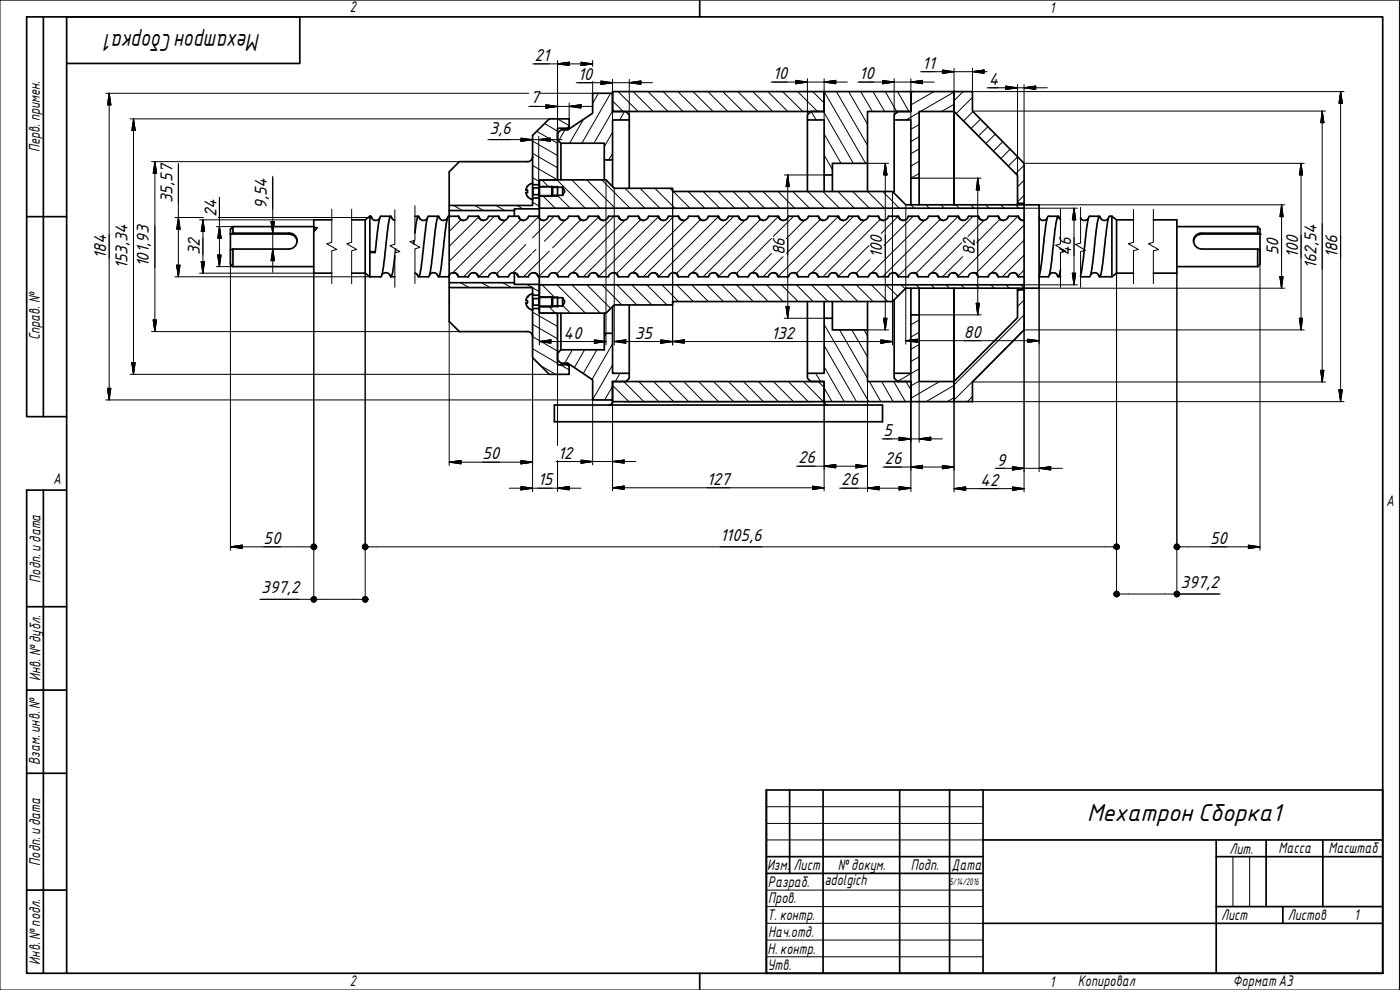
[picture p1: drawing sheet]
<svg xmlns="http://www.w3.org/2000/svg" width="420mm" height="297mm" viewBox="0 0 420 297" stroke-linecap="round" stroke-linejoin="round" font-family="sans-serif">
<path d="M160 56.4v2M161.7 56.4v2M161.9 55.9h3.7l.3 .3M165.9 58.7l-.3 .2h-3.7M86.7 70v.2M360.7 70v.2M160 89.6v2M161.7 89.6v2M187 120.5h57.2" fill="none" stroke="#000" stroke-width=".38"/>
<g fill="none" stroke="#000" stroke-width=".51">
<path d="M170.4 38.5v.5M170.8 38v.7M177.9 28h5.9v5.5h4l1 1v1.5h-5v12h-2.4v-5h-13.1l-1-1v-2l1-1h2.1l7.5-5zM183.8 27.5h63.5v6h-63.5zM188.8 36v20.5M242.3 36v21.5M247.3 27.5h26.1v6h-13.1v15.5h-10.5v3.5h-2.5v-16.5h-5v-1.5l1-1h4zM268.4 36v22M273.4 27.5h12.9v6h-10.5v20h-2.4v-17.5h-5v-1.5l1-1h4zM286.3 27.5h5.5v5.8l15.5 15.7v12h-1.9v-8.4l-19.1-19.1zM286.3 33.5v28M158.3 55.8l-.5 1.2h.5v.8h-.5l.5 1.2"/>
<path d="M159.8 54.9v-14.3l5-4.9h6v2.3l-.4 .5h-3.1v15.5h-5.4v1.4h-2.1M159.8 59.4h2.1v3.3h-7.5v.5h-19.6M159.8 59.9v1.7h-25v1.6M159.8 47a1.52 1.52 0 0 1-1.4 1.5M165.6 55.9v3M165.9 58.6h2.9M167.3 55.9v3M168.3 43v11M168.8 56.2l.4 .7a1.25 1.25 0 0 1-.4 1.7M168.8 56.2h-2.9v2.5M168.8 56.2v2.4M181.4 48v6"/>
<path d="M183.8 48v8M247.3 52.5v5M249.8 52.5v5M260.3 49v8.5M273.4 53.5v8M275.8 53.5v8M69.2 70.2h17.5a2.4 2.4 0 0 1 2.5 2.2M69.9 80h24.3M69.9 68h24.3M69.9 74.7l-.7 .3M69.9 68l-.7 .8v10.4l.7 .8M69.9 68v2"/>
<path d="M69.9 74.7v5.3M86.7 70a2.38 2.38 0 0 1 2.5 2.3 2.38 2.38 0 0 1-2.5 2.4h-16.8M94.2 68.3h.9l-.9 1.1zM94.2 69.4v12.6h5.4M99.6 66h-5.4v2.3M105.5 66h4.1M109.6 66v16M111 65.3l.3-.4 .3 .6M111 75.5l1.6 .2M111 64.9h.3M111 75.7h1.6M111 64.9v18.1"/>
<path d="M111 64.9l-1.4 1.1M111.6 65.5a1.3 1.3 0 0 0 2.3 0M117.3 64.9h-3a12.3 12.3 0 0 0-1.1 5l-.6 5.8M117.6 65.5l-.3-.6a8.7 8.7 0 0 0-1 4.6l-.2 1.8a69.7 69.7 0 0 1-1.7 11.7h-3.4M117.6 65.5l.4 .5 .5 .1M118.5 76.6l-.5 4a3.2 3.2 0 0 1-.8 2.4l-.2-.6M118.7 74.7l-.1 1.2M124.3 72.2l-.2 1M124.5 64.9h1.1M125.9 65.5l-.2-.6h-.2l-.5 1.3-.5 3.8M125.9 65.5a1.35 1.35 0 0 0 2.4 0M131.6 64.9h-3l-.2 .2-.4 1.7-.6 4a80 80 0 0 1-1.6 12.1l-.3 .1-.3-.6"/>
<path d="M131.9 65.5a1.35 1.35 0 0 0 2.3 0M132 65.5l-.4-.6a4 4 0 0 0-.8 3l-1.3 11.1-.6 3.6-.2 .4h-3.1M134.8 63.2v21.6M137.6 64.9a1.51 1.51 0 0 0 1.5 1.3 1.51 1.51 0 0 0 1.5-1.3h3M137.6 64.9h-3a18.1 18.1 0 0 0-1.3 6.8l-1 9.1-.6 2.2h-.3l-.1-.6M137.6 64.9l.3 .6M137.9 65.5l.4 .4 .8 .3M143.6 64.9a1.55 1.55 0 0 0 1.5 1.3 1.55 1.55 0 0 0 1.5-1.3h3M143.6 64.9l.4 .6M143.9 65.5l.6 .5 .6 .2M149.6 64.9a1.51 1.51 0 0 0 1.5 1.3 1.51 1.51 0 0 0 1.5-1.3h3M149.6 64.9l.3 .6"/>
<path d="M149.9 65.5l.4 .4 .8 .3M154.4 63.2v1.7M155.6 64.9a1.55 1.55 0 0 0 1.5 1.3 1.55 1.55 0 0 0 1.5-1.3h3M155.6 64.9l.4 .6M155.9 65.5l.6 .5 .6 .2M161.6 64.9a1.51 1.51 0 0 0 1.5 1.3 1.51 1.51 0 0 0 1.5-1.3h3M161.6 64.9l.3 .6M161.9 62.7v2.5M161.9 65.5l.4 .4 .8 .3M167.6 64.9a1.55 1.55 0 0 0 1.5 1.3 1.55 1.55 0 0 0 1.5-1.3h2.9M167.6 64.9l.4 .6M167.9 65.5l.6 .5 .6 .2"/>
<path d="M173.5 64.9a1.55 1.55 0 0 0 1.6 1.3 1.55 1.55 0 0 0 1.5-1.3h3M173.5 64.9l.4 .6M173.9 65.5l.4 .4 .8 .3M179.6 64.9a1.55 1.55 0 0 0 1.5 1.3 1.55 1.55 0 0 0 1.5-1.3h2.9M179.6 64.9l.4 .6M179.9 65.5l.6 .5 .6 .2M185.5 64.9a1.55 1.55 0 0 0 1.6 1.3 1.55 1.55 0 0 0 1.5-1.3h3M185.5 64.9l.4 .6M185.9 65.5l.4 .4 .8 .3M191.6 64.9a1.55 1.55 0 0 0 1.5 1.3 1.55 1.55 0 0 0 1.5-1.3h2.9M191.6 64.9l.4 .6M191.9 65.5l.6 .5 .6 .2"/>
<path d="M197.5 64.9a1.55 1.55 0 0 0 1.6 1.3 1.55 1.55 0 0 0 1.5-1.3h3M197.5 64.9l.4 .6M197.9 65.5l.4 .4 .8 .3M203.6 64.9a1.55 1.55 0 0 0 1.5 1.3 1.55 1.55 0 0 0 1.5-1.3h2.9M203.6 64.9l.4 .6M203.9 65.5l.6 .5 .6 .2M209.5 64.9a1.55 1.55 0 0 0 1.6 1.3 1.55 1.55 0 0 0 1.5-1.3h3M209.5 64.9l.4 .6M209.9 65.5l.4 .4 .8 .3M215.6 64.9a1.55 1.55 0 0 0 1.5 1.3 1.55 1.55 0 0 0 1.5-1.3h3M215.6 64.9l.4 .6M215.9 65.5l.6 .5 .6 .2"/>
<path d="M221.6 64.9a1.55 1.55 0 0 0 1.5 1.3 1.55 1.55 0 0 0 1.5-1.3h3M221.6 64.9l.3 .6M221.9 65.5l.4 .4 .8 .3M227.6 64.9a1.55 1.55 0 0 0 1.5 1.3 1.55 1.55 0 0 0 1.5-1.3h3M227.6 64.9l.4 .6M227.9 65.5l.6 .5 .6 .2M233.6 64.9a1.55 1.55 0 0 0 1.5 1.3 1.55 1.55 0 0 0 1.5-1.3h3M233.6 64.9l.3 .6M233.9 65.5l.4 .4 .8 .3M239.6 64.9a1.55 1.55 0 0 0 1.5 1.3 1.55 1.55 0 0 0 1.5-1.3h3M239.6 64.9l.4 .6M239.9 65.5l.6 .5 .6 .2"/>
<path d="M245.6 64.9a1.55 1.55 0 0 0 1.5 1.3 1.55 1.55 0 0 0 1.5-1.3h3M245.6 64.9l.3 .6M245.9 65.5l.4 .4 .8 .3M251.6 64.9a1.55 1.55 0 0 0 1.5 1.3 1.55 1.55 0 0 0 1.5-1.3h3M251.6 64.9l.4 .6M251.9 65.5l.6 .5 .6 .2M257.6 64.9a1.55 1.55 0 0 0 1.5 1.3 1.55 1.55 0 0 0 1.5-1.3h3M257.6 64.9l.3 .6M257.9 65.5l.4 .4 .8 .3M263.6 64.9a1.55 1.55 0 0 0 1.5 1.3 1.55 1.55 0 0 0 1.5-1.3h3M263.6 64.9l.3 .6M263.9 65.5l.6 .5 .6 .2"/>
<path d="M269.6 64.9a1.55 1.55 0 0 0 1.5 1.3 1.55 1.55 0 0 0 1.5-1.3h3M269.6 64.9l.3 .6M269.9 65.5l.4 .4 .8 .3M275.6 64.9a1.55 1.55 0 0 0 1.5 1.3 1.55 1.55 0 0 0 1.5-1.3h3M275.6 64.9l.3 .6M275.9 65.5l.6 .5 .6 .2M281.6 64.9a1.55 1.55 0 0 0 1.5 1.3 1.55 1.55 0 0 0 1.5-1.3h3M281.6 64.9l.3 .6M281.9 65.5l.4 .4 .8 .3M287.6 64.9a1.55 1.55 0 0 0 1.5 1.3 1.55 1.55 0 0 0 1.5-1.3h3M287.6 64.9l.3 .6M287.9 65.5l.4 .4 .8 .3"/>
<path d="M293.6 64.9a1.55 1.55 0 0 0 1.5 1.3 1.55 1.55 0 0 0 1.5-1.3h3M293.6 64.9l.3 .6M293.9 65.5l.4 .4 .8 .3M299.6 64.9a1.55 1.55 0 0 0 1.5 1.3 1.55 1.55 0 0 0 1.5-1.3h3M299.6 64.9l.3 .6M299.9 65.5l.4 .4 .8 .3M305.4 61v.5M305.6 64.9a1.67 1.67 0 0 0 1.7 1.3M305.6 64.9l.3 .6M305.9 65.5l.4 .4 .8 .3M307.3 62.5h-145.4v-8.5h20l2.4 2.5h17.6v1h65.9l4 4h40v25h-40l-4 4h-65.9v1h-17.6l-2.4 2.5h-20v-8.5h145.4M307.3 61v26"/>
<path d="M311.8 65.2l.1 .3M311.9 65.5a1.35 1.35 0 0 0 2.4 0M317.6 64.9h-3a7.7 7.7 0 0 0-.9 4.2l-1.2 10.1-.7 3.6M317.9 65.5l-.3-.6a4 4 0 0 0-.8 3l-.3 2.4a76.6 76.6 0 0 1-1.8 12.7h-2.9M317.9 65.5l.4 .4M319 74.9v.7M324.3 65.5a1.35 1.35 0 0 0 2.3 0M325.4 75.2l-1.1 7.5M329.9 64.9h-2.9a11.2 11.2 0 0 0-1.1 5.3l-.5 4.7M330.3 65.5l-.3-.6a4 4 0 0 0-.8 3l-.3 2.4a76.6 76.6 0 0 1-1.8 12.7h-2.8M330.3 65.5a1.3 1.3 0 0 0 2.3 0M333.7 64.9h-.7a11.4 11.4 0 0 0-1 4.9l-.1 1a67.9 67.9 0 0 1-1.8 12.1l-.3 .1-.2-.6"/>
<path d="M333.7 64.9l1.4 1.1v16l-1.4 1M333.7 64.9v18.1M335.1 66h5.1M346.1 66h7.1v16h-7.1M353.2 80h24.2M353.2 68h24.2M360.7 70a2.38 2.38 0 0 0-2.5 2.3 2.38 2.38 0 0 0 2.5 2.4h16.7M360.7 70.2a2.4 2.4 0 0 0-2.5 2.2M377.4 74.7l.7 .3v4.2l-.7 .8M377.4 68v2M377.4 74.7v5.3M377.4 68l.7 .8v1.4"/>
<path d="M105.5 82h4.1M109.6 82l1.4 1M114.6 82.4a1.42 1.42 0 0 1 2.4 .1M117.3 83h1.2M124.5 81.9l.8 .6M129 82.4a1.37 1.37 0 0 1 2.3 .1M134.8 82.5a1.55 1.55 0 0 1 1.6-.7 1.55 1.55 0 0 1 1.2 1.2M134.8 82.7l-.2 .3h-3M134.8 86.3h25v1.8M136.1 81.8l.6 .1 .6 .6M137.2 82.4l.4 .6M137.6 83h3a1.57 1.57 0 0 1 1.5-1.2 1.57 1.57 0 0 1 1.5 1.2"/>
<path d="M142.1 81.8l.8 .2 .4 .5M143.3 82.4l.3 .6M143.6 83h3a1.57 1.57 0 0 1 1.5-1.2 1.57 1.57 0 0 1 1.5 1.2M148.1 81.8l.6 .1 .6 .6M149.2 82.4l.4 .6M149.6 83h3a1.57 1.57 0 0 1 1.5-1.2 1.57 1.57 0 0 1 1.5 1.2M154.1 81.8l.8 .2 .4 .5M154.4 81.8v3M155.3 82.4l.3 .6M155.6 83h3a1.57 1.57 0 0 1 1.5-1.2 1.57 1.57 0 0 1 1.5 1.2M158.3 89l-.5 1.2h.5v.7h-.5l.5 1.2M158.4 99.5a1.52 1.52 0 0 1 1.4 1.5"/>
<path d="M159.8 92.6h2.1v1.4h5.4v15.5h3.1l.4 .5v2.3h-6l-5-5v-14.2M159.8 88.6h2.1v-3.3h-7.5v-.5h-19.6v5.7M160.1 81.8l.6 .1 .6 .6M161.2 82.4l.4 .6M161.6 83h3a1.57 1.57 0 0 1 1.5-1.2 1.57 1.57 0 0 1 1.5 1.2M161.9 83v2.3M165.6 89.1l.3 .2v2.5l-.3 .3zM165.9 89.3h2.9M165.9 91.8h2.9M166.1 81.8l.8 .2 .4 .5M167.3 82.4l.3 .6M167.3 89.1v3"/>
<path d="M167.6 83h3a1.57 1.57 0 0 1 1.5-1.2 1.57 1.57 0 0 1 1.5 1.2M168.3 94v11M168.8 89.3l.4 .7a1.04 1.04 0 0 1-.2 1.5l-.2 .3M168.8 89.3v2.5M172.1 81.8l.6 .1 .6 .6M173.2 82.4l.4 .6M173.6 83h3a1.57 1.57 0 0 1 1.5-1.2 1.57 1.57 0 0 1 1.5 1.2M178.1 81.8l.8 .2 .4 .5M179.3 82.4l.3 .6M179.6 83h3a1.57 1.57 0 0 1 1.5-1.2 1.57 1.57 0 0 1 1.5 1.2M181.4 94v6M183.8 92v8"/>
<path d="M184.1 81.8l.6 .1 .6 .6M185.2 82.4l.4 .6M185.6 83h3a1.57 1.57 0 0 1 1.5-1.2 1.57 1.57 0 0 1 1.5 1.2M188.8 91.5v20.5M190.1 81.8l.8 .2 .4 .5M191.3 82.4l.3 .6M191.6 83h3a1.57 1.57 0 0 1 1.5-1.2 1.57 1.57 0 0 1 1.5 1.2M196.1 81.8l.6 .1 .6 .6M197.2 82.4l.4 .6M197.6 83h3a1.57 1.57 0 0 1 1.5-1.2 1.57 1.57 0 0 1 1.5 1.2M202.1 81.8l.8 .2 .4 .5M203.3 82.4l.3 .6"/>
<path d="M203.6 83h3a1.57 1.57 0 0 1 1.5-1.2 1.57 1.57 0 0 1 1.5 1.2M208.1 81.8l.6 .1 .6 .6M209.2 82.4l.4 .6M209.6 83h3a1.53 1.53 0 0 1 1.5-1.2 1.53 1.53 0 0 1 1.5 1.2M214.1 81.8l.8 .2 .4 .5M215.3 82.4l.3 .6M215.6 83h3a1.57 1.57 0 0 1 1.5-1.2 1.57 1.57 0 0 1 1.5 1.2M220.1 81.8l.6 .1 .6 .6M221.2 82.4l.4 .6M221.6 83h3a1.53 1.53 0 0 1 1.5-1.2 1.53 1.53 0 0 1 1.5 1.2M226.1 81.8l.8 .2 .4 .5M227.3 82.4l.3 .6"/>
<path d="M227.6 83h3a1.57 1.57 0 0 1 1.5-1.2 1.57 1.57 0 0 1 1.5 1.2M232.1 81.8l.6 .1 .6 .6M233.2 82.4l.4 .6M233.6 83h3a1.53 1.53 0 0 1 1.5-1.2 1.53 1.53 0 0 1 1.5 1.2M238.1 81.8l.8 .2 .4 .5M239.3 82.4l.3 .6M239.6 83h3a1.57 1.57 0 0 1 1.5-1.2 1.57 1.57 0 0 1 1.5 1.2M242.3 90.5v21.5M244.1 81.8l.6 .1 .6 .6M245.2 82.4l.4 .6M245.6 83h3a1.53 1.53 0 0 1 1.5-1.2 1.53 1.53 0 0 1 1.5 1.2M247.3 95.5h2.5v3.5h10.5v15.5h13.1v6h-26.1v-6h-4l-1-1v-1.5h5z"/>
<path d="M247.3 90.5v5M249.8 90.5v5M250.1 81.8l.8 .2 .4 .5M251.3 82.4l.3 .6M251.6 83h3a1.57 1.57 0 0 1 1.5-1.2 1.57 1.57 0 0 1 1.5 1.2M256.1 81.8l.6 .1 .6 .6M257.2 82.4l.4 .6M257.6 83h3a1.53 1.53 0 0 1 1.5-1.2 1.53 1.53 0 0 1 1.5 1.2M260.3 90.5v8.5M262.1 81.8l.8 .2 .4 .5M263.3 82.4l.3 .6M263.6 83h3a1.57 1.57 0 0 1 1.5-1.2 1.57 1.57 0 0 1 1.5 1.2"/>
<path d="M268.1 81.8l.6 .1 .6 .6M268.4 90v22M269.2 82.4l.4 .6M269.6 83h3a1.53 1.53 0 0 1 1.5-1.2 1.53 1.53 0 0 1 1.5 1.2M273.4 94.5h2.4v20h10.5v6h-12.9v-6h-4l-1-1v-1.5h5zM273.4 86.5v8M274.1 81.8l.8 .2 .4 .5M275.3 82.4l.3 .6M275.6 83h3a1.57 1.57 0 0 1 1.5-1.2 1.57 1.57 0 0 1 1.5 1.2M275.8 86.5v8M280.1 81.8l.6 .1 .6 .6M281.2 82.4l.4 .6"/>
<path d="M281.6 83h3a1.53 1.53 0 0 1 1.5-1.2 1.53 1.53 0 0 1 1.5 1.2M286.1 81.8l.8 .2 .4 .5M286.3 86.5v28M287.3 82.4l.3 .6M287.6 83h3a1.57 1.57 0 0 1 1.5-1.2 1.57 1.57 0 0 1 1.5 1.2M292.1 81.8l.6 .1 .6 .6M293.2 82.4l.4 .6M293.6 83h3a1.53 1.53 0 0 1 1.5-1.2 1.53 1.53 0 0 1 1.5 1.2M298.1 81.8l.8 .2 .4 .5M299.3 82.4l.3 .6M299.6 83h3a1.57 1.57 0 0 1 1.5-1.2 1.57 1.57 0 0 1 1.5 1.2M304.1 81.8l.8 .2 .4 .5"/>
<path d="M305.2 82.4l.4 .6M305.4 87h1.9v12l-15.5 15.6v5.9h-5.5v-6l19.1-19.2zM305.4 86.5v.5M305.6 83h1.7M315 82.4a1.37 1.37 0 0 1 2.2 .1M317.6 83h.7M318.3 80.9l-.5 2.1h-.3l-.3-.6M327.3 82.4a1.42 1.42 0 0 1 2.4 .1M330 83h3.7M335.1 82h5.1M167.3 106l1-1h13.1v-5h2.4v12h5v1.5l-1 1h-4v5.5h-5.9v-6l-7.5-5h-2.1l-1-1zM170.4 109v.5"/>
<path d="M170.8 109.3v.7M183.8 114.5h63.5v6h-63.5zM166.4 121.5h98.5v5h-98.5zM247.3 120.5l.5 .8 .5 .2"/>
</g>
<g fill="none" stroke="#000" stroke-width=".51">
<path d="M158.3 59l.6 .5 1 .4M158.4 48.5h-20.5l-3.1 3v10.1M159.8 54.9v5M159.8 56.2l.3 .2M159.9 55l-.7 .2-.9 .7M160 56.4h1.7M161.6 58.4l.3 .2M161.7 58.4h-1.6l-.3 .2M161.9 56.2l-.3 .2M86.7 70h-16.8l-.7 .2M360.7 70.2h17.4v4.8M360.7 70h16.7l.7 .2"/>
<path d="M134.8 90.5v5.9l3.1 3.1h20.5M158.3 92.1l.6 .5 1 .4M159.8 88.1v5M159.8 89.4l.3 .2h1.6M159.9 88.1l-.7 .2-.9 .7M161.6 91.6l.3 .2M161.7 91.6h-1.6l-.3 .2M161.9 89.4l-.3 .2M161.9 89.1h3.7M161.9 92.1h3.7M183.8 120.5l-.3 .8-.7 .2"/>
</g>
<g fill="#000">
<circle cx="69.2" cy="70.2" r=".25"/>
<circle cx="378.1" cy="70.2" r=".25"/>
</g>
<g fill="#000">
<circle cx="158.3" cy="89" r=".25"/>
<circle cx="183.8" cy="120.5" r=".25"/>
<circle cx="247.3" cy="120.5" r=".25"/>
</g>
<path d="M161.9 55.9h5.4M161.9 58.9h5.4M161.9 56.2h4M161.9 58.6h4M161.9 89.3h4M161.9 91.7h4M165.6 89.1h1.7M165.6 92.1h1.7" fill="none" stroke="#000" stroke-width=".3"/>
<path d="M99.6 62.8v9.9l-1.6 .4 3.1 1.8-1.5 .3v9.9M105.5 62.8v9.9l-1.4 .4 3 1.8-1.6 .3v9.9M118.5 62.9v10.4l-1.5 .4 3 1.8-1.5 .4v10.3M124.5 61.7v10.4l-1.5 .4 3 1.7-1.5 .5v10.4M318.3 62.7v10.5l-1.5 .4 3 1.8-1.5 .3v10.5M324.3 62.2v10.7l-1.5 .4 3 1.8-1.5 .4v10.7M340.2 62.8v9.9l-1.6 .4 3 1.8-1.4 .3v9.9M346.1 62.8v9.9l-1.4 .4 3 1.8-1.6 .3v9.9" fill="none" stroke="#000" stroke-width=".3"/>
<path d="M20 5.1h395v286.9h-395zM210 0v5.1M210 292v5" fill="none" stroke="#000" stroke-width=".51"/>
<path d="M0 0h420v297h-420z" fill="none" stroke="#000" stroke-width=".3"/>
<g fill="none" stroke="#000" stroke-width=".51">
<path d="M230 237h185v55h-185zM237 237v25.1M247 237v55M270 237v55M285 237v55M295 237v55M230 257h65M295 252h120M365 257h50M365 252v40M380 252v20M397 252v20"/>
<path d="M230 262.1h65M295 277h120M365 272h50M385 272v5"/>
</g>
<path d="M230 242h65M230 247.1h65M230 252h65M370 257v15M375 257v15M230 267.1h65M230 272h65M230 277h65M230 282.1h65M230 287.1h65" fill="none" stroke="#000" stroke-width=".3"/>
<g fill="none" stroke="#000" stroke-width=".3">
<path d="M161.1 39.4l6.2 3.6M163.4 37.1l3.9 2.3M167.3 35.7l3.5 2M169.5 39l-1.9 3.3M175.1 35.9l-4.2 7.1M179.6 28l-1.7 3M183.3 28l-8.7 15M183.8 30.3l3.2 3.2M183.8 33.3l-5.6 9.7M183.8 39.7l-2.4 4.3M185.5 27.5l6 6M187.4 33.5l-1.4 2.5"/>
<path d="M190 27.5l6 6M194.5 27.5l6 6M199 27.5l6 6M203.5 27.5l6 6M208 27.5l6 6M212.5 27.5l5.9 6M216.9 27.5l6 6M221.4 27.5l6.1 6M225.9 27.5l6 6M230.4 27.5l6 6M234.9 27.5l6 6M239.4 27.5l6 6"/>
<path d="M243.5 33.5l1.4 2.5M243.9 27.5l3.4 3.4M247.1 33.5l9 15.5M247.3 27.5l12.5 21.5M251 27.5l9.3 16.1M254.7 27.5l5.6 9.8M258.3 27.5l3.5 6M262 27.5l3.5 6M265.7 27.5l3.4 6M269.4 27.5l3.4 6M269.9 33.5l-1.3 .7M273 27.5l.4 .6"/>
<path d="M273.9 27.5l-.5 .3M275.8 37.4l-2.4 1.4M275.8 33.7l-3.9 2.3M280.3 27.5l-6.9 4M286.3 31.3l-3.7 2.2M286.3 27.6l-10.1 5.9M289.1 27.5l-2.8 2.7M291.8 29.2l-4.8 4.9M292 33.5l-2.8 2.8M294.3 35.7l-2.9 2.9M296.5 38l-2.9 2.8M159.8 53.3l2.1 1.2"/>
<path d="M159.8 49.6l7.5 4.4M159.8 46l7.5 4.3M159.8 42.3l7.5 4.4M162.6 54l1.9 1.9M163.1 58.9l3.5 3.6M167.1 54l8.5 8.5M167.3 58.6l3.8 3.9M171.6 54l8.5 8.5M176.1 54l8.5 8.5M180.6 54l8.5 8.5M183.8 46l-1.1 2M187.6 56.5l5.9 6"/>
<path d="M192.1 56.5l6 6M196.5 56.5l6.1 6M201 56.5l.9 .8M202.1 57.5l5 5M206.5 57.5l5 5M211 57.5l5 5M215.5 57.5l5 5M220 57.5l5 5M224.5 57.5l5 5M229 57.5l5 5M233.5 57.5l5 5M237.9 57.5l5.1 5"/>
<path d="M242.4 57.5l5.1 5M247 57.5l5 5M247.3 46.5l2.5 4.3M247.3 40.2l5.1 8.8M251.5 57.5l4.9 5M255.9 57.5l5 5M260.4 57.5l5 5M264.9 57.5l5 5M275.8 52.1l-2.4 1.4M275.8 48.4l-2.4 1.4M275.8 44.7l-2.4 1.5M275.8 41l-2.4 1.5"/>
<path d="M298.7 40.2l-2.9 2.9M300.9 42.5l-2.8 2.8M303.1 44.8l-2.7 2.8M305.4 47l-2.8 2.8M307.3 54.1l-1.9 2M307.3 49.6l-2.5 2.5M307.3 58.6l-1.9 2M95.1 68.4l-.9 .9M134.9 64.9h-.1M136.1 61.6l2.6 1.6M138.3 66l-3.5 3.5M142.5 61.6l2.6 1.6"/>
<path d="M143.6 65.1l-8.8 8.8M148.4 64.9l-13.6 13.5M148.8 61.6l2.6 1.6M151.8 66l-15.9 15.8M152.8 64.9l-.3 .4M155.2 61.6l1.7 1.1M156.3 65.9l-17.2 17.1M157.8 73.4l-8.8 8.8M159.5 76.2l-5.6 5.6M159.8 60.7l2.1 1.1M160.8 74.9l-1 1M161.6 65.1l-18 17.9"/>
<path d="M161.9 62.2l.2 .3M164.8 75.4l-7.7 7.6M166.3 64.9l-6.5 6.5M169.7 66l-6.3 6.4M170.8 64.9l-.3 .3M174.3 65.9l-8.4 8.4M179.6 65.1l-18 17.9M184.3 64.9l-17.2 17.3M187.6 66l-15.8 15.8M188.8 64.9l-.3 .2M192.3 65.9l-17.2 17.1M197.6 65l-18 18"/>
<path d="M202.2 64.9l-17.2 17.2M205.5 66.1l-15.7 15.7M206.8 64.9l-.2 .2M210.2 65.9l-17.2 17.1M215.6 65l-18 18M220.2 64.9l-17.2 17.2M223.5 66.1l-15.8 15.7M224.7 64.9l-.1 .1M228.2 65.8l-17.2 17.2M231.5 76.1l-5.8 5.8M231.5 71.6l-10.5 10.5M233.6 64.9l-18 18.1"/>
<path d="M235 77l-6 6M238.2 64.9l-6.1 6M241.4 66.1l-5.4 5.5M242.6 64.9h.1M246.2 65.8l-10.2 10.2M251.6 64.9l-18 18M256.2 64.9l-17.2 17.2M259.4 66.1l-15.8 15.8M260.6 64.9h.1M260.8 73.6l-9.2 9.3M261 77.9l-4.1 4.1M264.2 65.8l-17.2 17.2"/>
<path d="M269.6 64.9l-5.1 5.1M273.4 61.5l1 1M274.1 64.9l-8.8 8.7M277.4 66.2l-15.8 15.7M277.9 61.5l1 1M282.1 65.8l-17.2 17.2M282.4 61.5l1 1M286.9 61.5l.9 1M287.6 64.9l-18 18M288.6 72.8l-9.1 9.2M288.9 77l-6.1 6M291.3 61.5l1.1 1"/>
<path d="M292 64.9l-17.1 17.1M295.3 66.2l-4.8 4.7M295.8 61.5l1.1 1M300.1 65.8l-7 7M300.4 61.5l.9 1M304.8 61.5l1 1M305.5 64.9l-18 18M307.3 76.6l-6.5 6.4M307.3 72.1l-9.9 9.9M307.3 67.5l-14.4 14.5M138.2 84.8l2.6 1.5M144.5 84.8l2.6 1.5"/>
<path d="M150.9 84.8l2.6 1.5M158.1 85.3l1.7 1M159.8 97.3l7.5 4.3M159.8 93.6l7.5 4.4M159.8 86.3l2.1 1.2M161.9 93.6l.3 .4M162.7 85.5l3.9 3.8M164.8 92.1l1.9 1.9M166.8 94l.5 .3M167.2 85.5l8.5 8.5M168.9 91.7l2.3 2.3M171.6 85.5l8.5 8.5"/>
<path d="M176.1 85.5l7.2 7.1M180.7 85.5l5.9 6M182 100l-.6 1.1M185.2 85.5l5.9 6M188.5 83h.1M189.6 85.5l6 6M194.1 85.5l6.1 6M198.6 85.5l5 5M203.1 85.5l5 5M206.6 83h-.1M207.6 85.5l5 5M212.1 85.5l5 5"/>
<path d="M216.6 85.5l5 5M221 85.5l5.1 5M224.6 82.9l-.1 .1M225.6 85.5l5 5M230.1 85.5l4.9 5M234.5 85.5l5 5M239 85.5l5 5M242.6 82.9l-.2 .1M243.5 85.5l5 5M247.3 97.3l13.4 23.2M248 85.5l5 5M252 99l8.3 14.5"/>
<path d="M252.5 85.5l5 5M255.7 99l4.6 8.1M257 85.5l5 5M259.3 99l1 1.8M260.7 82.8l-.3 .2M261.5 85.5l4.9 5M265.9 85.5l3.5 3.4M270.4 85.5l1.3 1.2M275 85.5l1 1M275.8 99.7l-2.4 1.4M275.8 96l-2.4 1.5M278.7 82.7l-.3 .3"/>
<path d="M279.5 85.5l.9 1M283.9 85.5l1 1M288.4 85.5l1 1M292.9 85.5l1 1M296.7 82.7l-.4 .3M297.4 85.5l1 1M301.9 85.5l1 1M305.9 87l-.5 .5M306.4 99.9l-20.1 20.1M306.4 85.5l.9 1M307.3 81l-1.7 1.9M307.3 94.5l-21 21"/>
<path d="M307.3 90l-1.9 2M159.8 104.6l7.5 4.4M159.8 101l7.5 4.3M162.2 109.7l4.6 2.6M167.8 105.5l-.5 .8M168.2 109.5l2.6 1.5M171.8 105l-2.3 4M175.5 105l-3.2 5.3M179.1 105l-4.1 7.1M183.8 115.6l4.9 4.9M183.8 103.2l-6.1 10.6M183.8 109.5l-5.9 10.4"/>
<path d="M183.8 115.9l-2.3 4.1M186.1 112l-1.4 2.5M187.2 114.5l6 6M191.7 114.5l6 6M196.2 114.5l6 6M200.7 114.5l6 6M205.2 114.5l5.9 6M209.7 114.5l5.9 6M214.1 114.5l6.1 6M218.6 114.5l6.1 6M223.1 114.5l6 6M227.6 114.5l6 6"/>
<path d="M232.1 114.5l6 6M236.6 114.5l6 6M241.1 114.5l6 6M244.8 112l1.5 2.5M245.6 114.5l1.7 1.8M247.3 116.4l2.4 4.1M247.3 110l6.1 10.5M247.3 103.7l9.7 16.8M260.9 114.5l3.5 6M264.6 114.5l3.4 6M268.2 114.5l3.5 6M271.9 114.5l1.5 2.5"/>
<path d="M275.8 114.3l-2.4 1.5M275.8 110.7l-6.5 3.8M275.8 107l-2.4 1.4M275.8 103.4l-2.4 1.4M282 114.5l-8.6 5M286.3 119.3l-2 1.2M286.3 115.6l-8.4 4.9M291.8 119l-1.5 1.5M183.8 120.1l.4 .4"/>
</g>
<path d="M13 5.1v119.9M20 19h70v-13.9h-82v119.9h12M8 65h12M13 147.1v144.9M20 147.1h-12v144.9h12M8 182h12M8 207.1h12M8 232h12M8 267.1h12" fill="none" stroke="#000" stroke-width=".51"/>
<g fill="none" stroke="#000" stroke-width=".3">
<path d="M159.9 19.2h18M167.3 19.2l3.5-.5v1zM167.3 18.1v23.9M174.4 18.7l3.5 .5-3.5 .5zM177.9 18.1v1.8M31.7 28h127M32.8 28l.5 3.5h-1zM32.8 28v92M39.1 35.7h125.7M40.1 35.7l.5 3.5h-1zM40.1 35.7v76.6M158.7 31.9h19.2"/>
<path d="M163.8 31.4l3.5 .5-3.5 .5zM170.8 31.9l3.6-.5v1zM170.8 30.9v4.8M172.9 24.8h22.9M177.9 24.4v3.6h-15.7M180.3 24.3l3.5 .5-3.5 .5zM183.8 23.8v12.2M188.8 24.8l3.5-.5v1zM188.8 23.8v10.7M231.4 24.6h22.9M238.8 24.1l3.5 .5-3.5 .5zM242.3 23.6v10.9"/>
<path d="M247.3 24.6l3.5-.5v1zM247.3 23.6v12.4M257.4 24.6h23M264.9 24.1l3.5 .5-3.5 .5zM268.4 23.6v10.9M273.4 24.6l3.5-.5v1zM273.4 23.6v12.4M276.3 21.5h19.9M282.8 21l3.5 .5-3.5 .5zM286.3 20.5v7M291.8 21.5l3.5-.5v1zM291.8 20.5v7h111.6"/>
<path d="M291.8 33.3h106M296.2 26.3h18.1M301.8 25.8l3.6 .5-3.6 .5zM305.4 25.4v27.2M307.3 26.3l3.5-.5v1zM307.3 25.4v23.6h84.1M396.8 33.3l.5 3.5h-.9zM396.8 33.3v81.3M402.3 27.5l.5 3.5h-1zM402.3 27.5v93M45.5 48.5h92.4M46.5 48.5l.5 3.5h-1z"/>
<path d="M46.5 48.5v51M53.5 49v34M65.8 59.2v20.8M81.9 52.9v28.8M146.4 41.9h22.3M156.3 41.5l3.5 .4-3.5 .5zM161.7 41.9l3.5-.4v.9zM161.7 40.9v15.5M161.9 55.9v47.6M181.9 54v49.5M184.3 56.5v47M201.9 57.5v46"/>
<path d="M235.4 52.5h11.9M236.4 52.5l.5 3.5h-1zM236.4 52.5v43M260.3 49h6.4M265.7 49l.5 3.5h-1zM265.7 49v50M267.8 57.5v46M275.8 53.5h18.6M293.4 53.5l.5 3.5h-.9zM293.4 53.5v41M390.5 49l.4 3.5h-.9zM390.5 49v50"/>
<path d="M52.5 65.3h8.5M53 79.6h1l-.5 3.4zM53.5 65.3l.5 3.5h-1zM59.9 66h34.3M60.4 78.5h1l-.5 3.5zM60.9 66l.5 3.5h-1zM60.9 66v16M64.9 80h5M64.9 68h5M65.3 76.5h1.1l-.6 3.5zM65.5 65.3h45.5M65.8 68l.6 3.5h-1.1z"/>
<path d="M69.2 75v90.1M81.3 66.5h1.1l-.5 3.5zM81.9 74.7l.5 3.5h-1.1zM271.8 61.5v41.7M307.3 62.5h16M311.8 61.5h73.8M322.3 62.5l.5 3.5h-1zM322.3 62.5v23M378.1 75v90.1M384.6 61.5l.5 3.5h-1zM384.6 61.5v25M45.5 99.5h92.4"/>
<path d="M46 96h1l-.5 3.5zM52.5 83h58.5M59.9 82h34.3v98.8M109.6 82v98.8M134.8 96.4v43.3M235.4 95.5h11.9M235.9 92h1l-.5 3.5zM260.3 99h6.4M265.2 95.5h1l-.5 3.5zM275.8 94.5h18.6M293 91h.9l-.5 3.5zM307.3 86.5v61.1"/>
<path d="M307.3 99h84.1M307.3 85.5h16M321.8 82h1l-.5 3.5zM335.1 82v97.2M353.2 82v97.2M384.1 83h1l-.5 3.5zM385.6 86.5h-73.8v55M390 95.5h.9l-.4 3.5zM32.3 116.5h1l-.5 3.5zM39.1 112.3h125.7M39.6 108.8h1l-.5 3.5zM159.8 107.3v40.2"/>
<path d="M161.9 102.5l3.5-.5v1zM161.9 102.5h20M167.3 108v25.7M178.4 102l3.5 .5-3.5 .5zM184.3 102.5l3.5-.5v1zM184.3 102.5h83.5M198.3 102l3.6 .5-3.6 .5zM201.9 102.5l3.5-.5v1zM260.3 114.5v33M264.4 102l3.4 .5-3.4 .5zM271.8 102.2l3.5-.4v.9zM271.8 102.2h40"/>
<path d="M273.4 112v35.5M275.8 114.5v18.2M291.8 114.6h106M308.4 101.8l3.4 .4-3.4 .5zM396.4 111.1h.9l-.5 3.5zM401.8 117h1l-.5 3.5zM31.7 120h146.2v19.5M134.8 138.7l3.6-.5v1zM134.8 138.7h25M156.3 138.2l3.5 .5-3.5 .5zM166.9 138.5h23.9M167.3 138.2v9.3"/>
<path d="M174.4 138l3.5 .5-3.5 .5zM183.8 138.5l3.5-.5v1zM183.8 120v27.3M239 139.9h21.3M247.3 139.9l3.5-.5v1zM247.3 120.5v26.8M256.9 139.4l3.4 .5-3.4 .5zM264.7 131.7h18.1M269.8 131.2l3.6 .5-3.6 .5zM275.8 131.7l3.5-.5v1zM282.8 139.6l3.5 .5-3.5 .5zM286.3 120.5v27.1"/>
<path d="M291.8 120.5h111.6M152.8 146.5h21.6M156.3 146l3.5 .5-3.5 .5zM167.3 146.5l3.5-.5v1zM183.8 146.4l3.5-.6v1.1zM183.8 146.4h63.5M243.8 145.8l3.5 .6-3.5 .5zM252 146.5h21.4M260.3 146.5l3.5-.5v1zM265 140.1h21.3M269.8 146l3.6 .5-3.6 .5zM273.4 140.1l3.5-.5v1z"/>
<path d="M286.3 146.6l3.5-.5v1zM286.3 146.6h21M298.6 140.5h20.2M303.8 146.1l3.5 .5-3.5 .5zM303.8 140l3.5 .5-3.5 .5zM311.8 140.5l3.5-.5v1zM69.2 164.1l3.5-.5v1zM69.2 164.1h24.1M77.9 179.8h16.3M95.1 179.8h13.6M110.4 164.1h223.8M336 178.2h16.3"/>
<path d="M353.2 178.2h13.1M354.1 164.1h24M374.6 163.6l3.5 .5-3.5 .5z"/>
</g>
<g fill="#000" stroke="#000" stroke-width=".3">
<path d="M167.3 19.2l3.5-.5zM167.3 19.2l3.5-.5v1zM174.4 19.7l3.5-.5zM174.4 18.7l3.5 .5-3.5 .5zM32.8 28l.5 3.5zM32.8 28l.5 3.5h-1zM40.1 35.7l.5 3.5zM40.1 35.7l.5 3.5h-1zM163.8 32.4l3.5-.5zM163.8 31.4l3.5 .5-3.5 .5zM170.8 31.9l3.6-.5zM170.8 31.9l3.6-.5v1z"/>
<path d="M180.3 25.3l3.5-.5zM180.3 24.3l3.5 .5-3.5 .5zM188.8 24.8l3.5-.5zM188.8 24.8l3.5-.5v1zM238.8 25.1l3.5-.5zM238.8 24.1l3.5 .5-3.5 .5zM247.3 24.6l3.5-.5zM247.3 24.6l3.5-.5v1zM264.9 25.1l3.5-.5zM264.9 24.1l3.5 .5-3.5 .5zM273.4 24.6l3.5-.5zM273.4 24.6l3.5-.5v1z"/>
<path d="M282.8 22l3.5-.5zM282.8 21l3.5 .5-3.5 .5zM291.8 21.5l3.5-.5zM291.8 21.5l3.5-.5v1zM301.8 26.8l3.6-.5zM301.8 25.8l3.6 .5-3.6 .5zM307.3 26.3l3.5-.5zM307.3 26.3l3.5-.5v1zM396.8 33.3l.5 3.5zM396.8 33.3l.5 3.5h-.9zM402.3 27.5l.5 3.5zM402.3 27.5l.5 3.5h-1z"/>
<path d="M46.5 48.5l.5 3.5zM46.5 48.5l.5 3.5h-1zM156.3 42.4l3.5-.5zM156.3 41.5l3.5 .4-3.5 .5zM161.7 41.9l3.5-.4zM161.7 41.9l3.5-.4v.9zM236.4 52.5l.5 3.5zM236.4 52.5l.5 3.5h-1zM265.7 49l.5 3.5zM265.7 49l.5 3.5h-1zM293.4 53.5l.5 3.5zM293.4 53.5l.5 3.5h-.9z"/>
<path d="M390.5 49l.4 3.5zM390.5 49l.4 3.5h-.9zM53 79.6l.5 3.4zM53 79.6h1l-.5 3.4zM53.5 65.3l.5 3.5zM53.5 65.3l.5 3.5h-1zM60.4 78.5l.5 3.5zM60.4 78.5h1l-.5 3.5zM60.9 66l.5 3.5zM60.9 66l.5 3.5h-1zM65.3 76.5l.5 3.5zM65.3 76.5h1.1l-.6 3.5z"/>
<path d="M65.8 68l.6 3.5zM65.8 68l.6 3.5h-1.1zM81.3 66.5l.6 3.5zM81.3 66.5h1.1l-.5 3.5zM81.9 74.7l.5 3.5zM81.9 74.7l.5 3.5h-1.1zM322.3 62.5l.5 3.5zM322.3 62.5l.5 3.5h-1zM384.6 61.5l.5 3.5zM384.6 61.5l.5 3.5h-1zM46 96l.5 3.5zM46 96h1l-.5 3.5z"/>
<path d="M235.9 92l.5 3.5zM235.9 92h1l-.5 3.5zM265.2 95.5l.5 3.5zM265.2 95.5h1l-.5 3.5zM293 91l.4 3.5zM293 91h.9l-.5 3.5zM321.8 82l.5 3.5zM321.8 82h1l-.5 3.5zM384.1 83l.5 3.5zM384.1 83h1l-.5 3.5zM390 95.5l.5 3.5zM390 95.5h.9l-.4 3.5z"/>
<path d="M32.3 116.5l.5 3.5zM32.3 116.5h1l-.5 3.5zM39.6 108.8l.5 3.5zM39.6 108.8h1l-.5 3.5zM161.9 102.5l3.5-.5zM161.9 102.5l3.5-.5v1zM178.4 103l3.5-.5zM178.4 102l3.5 .5-3.5 .5zM184.3 102.5l3.5-.5zM184.3 102.5l3.5-.5v1zM198.3 103l3.6-.5zM198.3 102l3.6 .5-3.6 .5z"/>
<path d="M201.9 102.5l3.5-.5zM201.9 102.5l3.5-.5v1zM264.4 103l3.4-.5zM264.4 102l3.4 .5-3.4 .5zM271.8 102.2l3.5-.4zM271.8 102.2l3.5-.4v.9zM308.4 102.7l3.4-.5zM308.4 101.8l3.4 .4-3.4 .5zM396.4 111.1l.4 3.5zM396.4 111.1h.9l-.5 3.5zM401.8 117l.5 3.5zM401.8 117h1l-.5 3.5z"/>
<path d="M134.8 138.7l3.6-.5zM134.8 138.7l3.6-.5v1zM156.3 139.2l3.5-.5zM156.3 138.2l3.5 .5-3.5 .5zM174.4 139l3.5-.5zM174.4 138l3.5 .5-3.5 .5zM183.8 138.5l3.5-.5zM183.8 138.5l3.5-.5v1zM247.3 139.9l3.5-.5zM247.3 139.9l3.5-.5v1zM269.8 132.2l3.6-.5zM269.8 131.2l3.6 .5-3.6 .5z"/>
<path d="M273.4 140.1l3.5-.5zM273.4 140.1l3.5-.5v1zM275.8 131.7l3.5-.5zM275.8 131.7l3.5-.5v1zM156.3 147l3.5-.5zM156.3 146l3.5 .5-3.5 .5zM167.3 146.5l3.5-.5zM167.3 146.5l3.5-.5v1zM183.8 146.4l3.5-.6zM183.8 146.4l3.5-.6v1.1zM243.8 146.9l3.5-.5zM243.8 145.8l3.5 .6-3.5 .5z"/>
<path d="M256.9 140.4l3.4-.5zM256.9 139.4l3.4 .5-3.4 .5zM260.3 146.5l3.5-.5zM260.3 146.5l3.5-.5v1zM269.8 147l3.6-.5zM269.8 146l3.6 .5-3.6 .5zM282.8 140.6l3.5-.5zM282.8 139.6l3.5 .5-3.5 .5zM286.3 146.6l3.5-.5zM286.3 146.6l3.5-.5v1zM303.8 147.1l3.5-.5zM303.8 146.1l3.5 .5-3.5 .5z"/>
<path d="M303.8 141l3.5-.5zM303.8 140l3.5 .5-3.5 .5zM311.8 140.5l3.5-.5zM311.8 140.5l3.5-.5v1zM69.2 164.1l3.5-.5zM69.2 164.1l3.5-.5v1zM94.4 163.2l.5 .4 .2 .5zM93.9 163.2h.5l.7 .9zM93.5 163.6l.4-.4 1.2 .9zM93.5 163.6l1.6 .5h-1.8zM93.3 164.1h1.8l-1.6 .5zM93.5 164.6l1.6-.5-1.2 .8z"/>
<path d="M93.9 164.9l1.2-.8-.7 .8zM95.1 164.1l-.2 .5-.5 .3zM95.1 164.1l-.2 .5zM94.4 179l.5 .3 .2 .5zM93.9 179h.5l.7 .8zM93.5 179.3l.4-.3 1.2 .8zM93.5 179.3l1.6 .5h-1.8zM93.3 179.8h1.8l-1.6 .5zM93.5 180.3l1.6-.5-1.2 .8zM93.9 180.6l1.2-.8-.7 .8zM95.1 179.8l-.2 .5-.5 .3zM95.1 179.8l-.2 .5z"/>
<path d="M109.9 179l.4 .3 .1 .5zM109.3 179h.6l.5 .8zM108.9 179.3l.4-.3 1.1 .8zM108.9 179.3l1.5 .5h-1.7zM108.7 179.8h1.7l-1.5 .5zM108.9 180.3l1.5-.5-1.1 .8zM109.3 180.6l1.1-.8-.5 .8zM110.4 179.8l-.1 .5-.4 .3zM110.4 179.8l-.1 .5zM109.9 163.2l.4 .4 .1 .5zM109.3 163.2h.6l.5 .9zM108.9 163.6l.4-.4 1.1 .9z"/>
<path d="M108.9 163.6l1.5 .5h-1.7zM108.7 164.1h1.7l-1.5 .5zM108.9 164.6l1.5-.5-1.1 .8zM109.3 164.9l1.1-.8-.5 .8zM110.4 164.1l-.1 .5-.4 .3zM110.4 164.1l-.1 .5zM335.3 163.2l.5 .4 .2 .5zM334.8 163.2h.5l.7 .9zM334.4 163.6l.4-.4 1.2 .9zM334.4 163.6l1.6 .5h-1.8zM334.2 164.1h1.8l-1.6 .5zM334.4 164.6l1.6-.5-1.2 .8z"/>
<path d="M334.8 164.9l1.2-.8-.7 .8zM336 164.1l-.2 .5-.5 .3zM336 164.1l-.2 .5zM335.3 177.4l.5 .3 .2 .5zM334.8 177.4h.5l.7 .8zM334.4 177.7l.4-.3 1.2 .8zM334.4 177.7l1.6 .5h-1.8zM334.2 178.2h1.8l-1.6 .5zM334.4 178.7l1.6-.5-1.2 .9zM334.8 179.1l1.2-.9-.7 .9zM336 178.2l-.2 .5-.5 .4zM336 178.2l-.2 .5z"/>
<path d="M353.4 177.4l.5 .3 .2 .5zM352.9 177.4h.5l.7 .8zM352.5 177.7l.4-.3 1.2 .8zM352.5 177.7l1.6 .5h-1.8zM352.3 178.2h1.8l-1.6 .5zM352.5 178.7l1.6-.5-1.2 .9zM352.9 179.1l1.2-.9-.7 .9zM354.1 178.2l-.2 .5-.5 .4zM354.1 178.2l-.2 .5zM353.4 163.2l.5 .4 .2 .5zM352.9 163.2h.5l.7 .9zM352.5 163.6l.4-.4 1.2 .9z"/>
<path d="M352.5 163.6l1.6 .5h-1.8zM352.3 164.1h1.8l-1.6 .5zM352.5 164.6l1.6-.5-1.2 .8zM352.9 164.9l1.2-.8-.7 .8zM354.1 164.1l-.2 .5-.5 .3zM354.1 164.1l-.2 .5zM374.6 164.6l3.5-.5zM374.6 163.6l3.5 .5-3.5 .5z"/>
</g>
<g font-size="7">
<text x="78.2" y="10.3" transform="rotate(180 78.2 10.3)">МехатронСборка1</text>
<text x="326.3" y="246.2">Мехатрон Сборка1</text>
</g>
<g font-size="5">
<text x="160.4" y="18.3">21</text>
<text x="173.4" y="23.9">10</text>
<text x="231.9" y="23.7">10</text>
<text x="257.9" y="23.7">10</text>
<text x="276.8" y="20.6">11</text>
<text x="296.7" y="25.4">4</text>
<text x="159.2" y="31">7</text>
<text x="146.9" y="40.2">3,6</text>
<text x="51.8" y="60.9" transform="rotate(-90 51.8 60.9)">35,57</text>
<text x="65" y="65.1" transform="rotate(-90 65 65.1)">24</text>
<text x="80.1" y="62.7" transform="rotate(-90 80.1 62.7)">9,54</text>
<text x="31.9" y="77.6" transform="rotate(-90 31.9 77.6)">184</text>
<text x="60" y="76.5" transform="rotate(-90 60 76.5)">32</text>
<text x="235.5" y="76.5" transform="rotate(-90 235.5 76.5)">86</text>
<text x="264.8" y="77.4" transform="rotate(-90 264.8 77.4)">100</text>
<text x="292.6" y="76.5" transform="rotate(-90 292.6 76.5)">82</text>
<text x="321.4" y="76.7" transform="rotate(-90 321.4 76.7)">46</text>
<text x="383.7" y="76.5" transform="rotate(-90 383.7 76.5)">50</text>
<text x="389.6" y="77.4" transform="rotate(-90 389.6 77.4)">100</text>
<text x="401.4" y="77.4" transform="rotate(-90 401.4 77.4)">186</text>
<text x="38.3" y="80.8" transform="rotate(-90 38.3 80.8)">153,34</text>
<text x="44.7" y="80.2" transform="rotate(-90 44.7 80.2)">101,93</text>
<text x="395.1" y="80.8" transform="rotate(-90 395.1 80.8)">162,54</text>
<text x="169.1" y="101.6">40</text>
<text x="190.6" y="101.6">35</text>
<text x="231.4" y="101.6">132</text>
<text x="289.3" y="101.4">80</text>
<text x="265.2" y="130.8">5</text>
<text x="144.8" y="137.8">50</text>
<text x="167.4" y="137.7">12</text>
<text x="239.5" y="139">26</text>
<text x="265.5" y="139.2">26</text>
<text x="299.1" y="139.7">9</text>
<text x="161.4" y="145.7">15</text>
<text x="212.2" y="145.4">127</text>
<text x="252.5" y="145.6">26</text>
<text x="294.1" y="145.7">42</text>
<text x="79.1" y="163.2">50</text>
<text x="216.1" y="162.4">1105,6</text>
<text x="363.2" y="163.2">50</text>
<text x="78.4" y="178">397,2</text>
<text x="354.3" y="176.5">397,2</text>
</g>
<g font-size="4.4">
<text x="105" y="3.7">2</text>
<text x="315" y="3.8">1</text>
<text x="11.9" y="45.6" transform="rotate(-90 11.9 45.6)">Перв. примен.</text>
<text x="12" y="102.2" transform="rotate(-90 12 102.2)">Справ. №</text>
<text x="16" y="145.2">A</text>
<text x="416" y="151.7">A</text>
<text x="12.2" y="174.8" transform="rotate(-90 12.2 174.8)">Подп. идата</text>
<text x="12.2" y="204.3" transform="rotate(-90 12.2 204.3)">Инв. №дубл.</text>
<text x="12" y="229.5" transform="rotate(-90 12 229.5)">Взам. инв. №</text>
<text x="369" y="256.1">Лит.</text>
<text x="383.7" y="256.1">Масса</text>
<text x="398.7" y="256.1">Масштаб</text>
<text x="12.1" y="259.8" transform="rotate(-90 12.1 259.8)">Подп. идата</text>
<text x="230.2" y="261.1">Изм.</text>
<text x="238.2" y="261.1">Лист</text>
<text x="251.5" y="261">№докум.</text>
<text x="273.4" y="261.2">Подп.</text>
<text x="285.6" y="261.2">Дата</text>
<text x="230.4" y="266.1">Разраб.</text>
<text x="247.4" y="265.7">adolgich</text>
<text x="230.6" y="271.1">Пров.</text>
<text x="230.3" y="276.1">Т. контр.</text>
<text x="230.5" y="281.1">Нач.отд.</text>
<text x="366.5" y="276.1">Лист</text>
<text x="386.5" y="276.1">Листов</text>
<text x="406.4" y="276">1</text>
<text x="230.4" y="286.1">Н. контр.</text>
<text x="12.1" y="289.4" transform="rotate(-90 12.1 289.4)">Инв. №подл.</text>
<text x="230.3" y="291.1">Утв.</text>
<text x="105" y="295.9">2</text>
<text x="315" y="296.1">1</text>
<text x="323.5" y="295.8">Копировал</text>
<text x="370" y="295.8">ФорматА3</text>
</g>
<text font-size="2.8" x="285" y="265.5">5/14/2016</text>
</svg>
